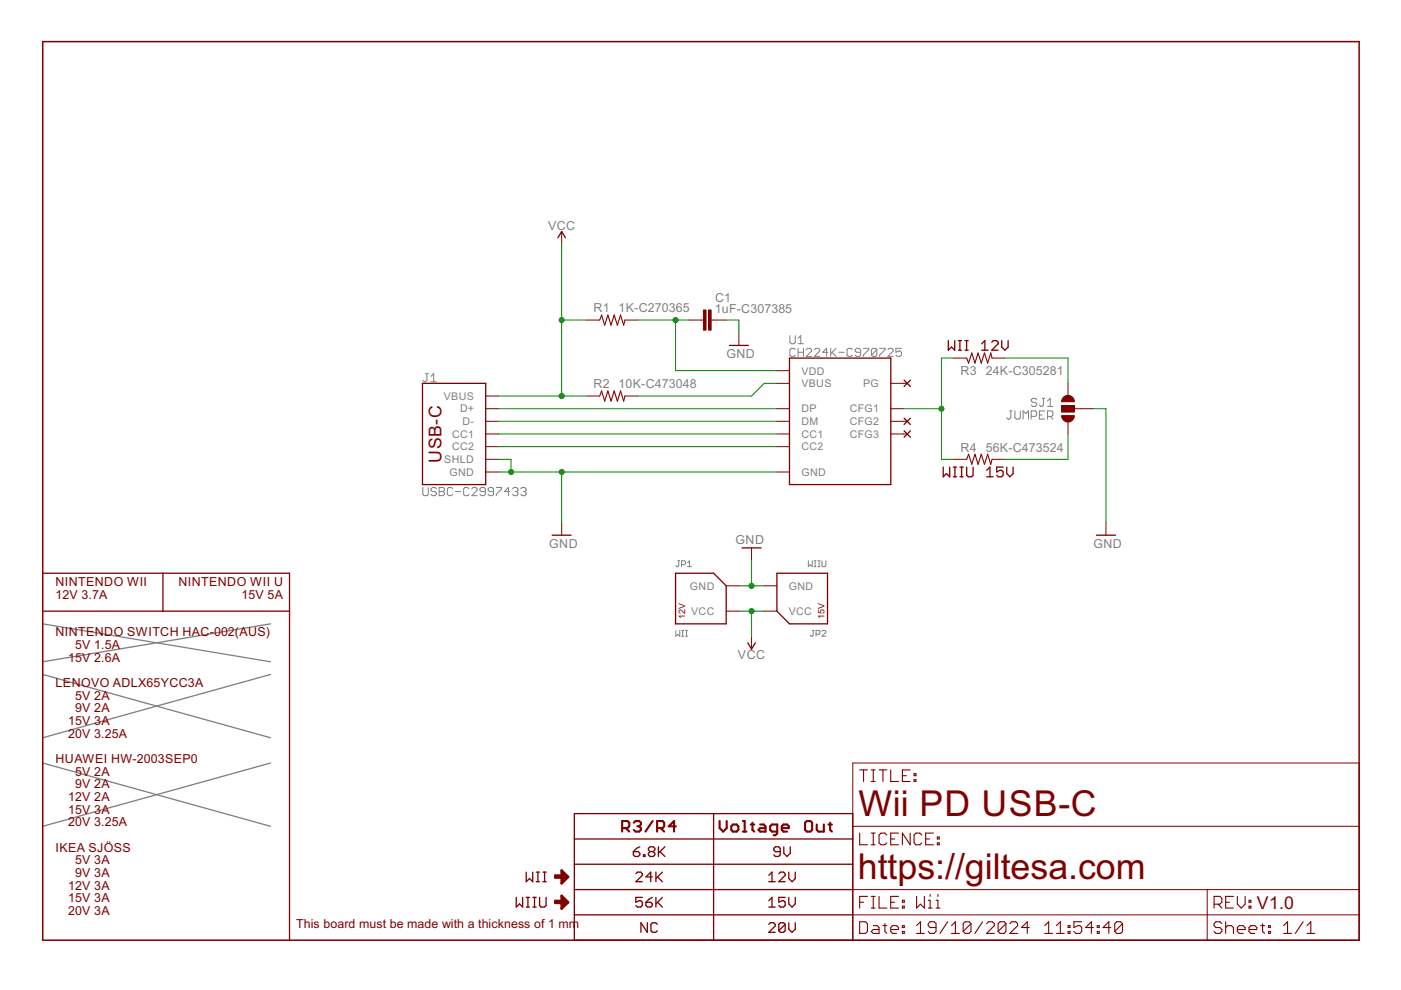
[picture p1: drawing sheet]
<svg xmlns="http://www.w3.org/2000/svg" width="297mm" height="210mm" viewBox="0 0 297 210" stroke-linecap="round" stroke-linejoin="round" font-family="sans-serif">
<path d="M9.1 132.3l48.3 8M57.4 132.3l-48.3 8M9.1 143l48.3 13.4M57.4 143l-48.3 13.4M9.1 161.8l48.3 13.4M57.4 161.8l-48.3 13.4" fill="none" stroke="#808080" stroke-width=".28"/>
<g fill="none" stroke="#808080" stroke-width=".21">
<path d="M90.2 79.2h.6M90.5 79.2v1.4l-.3 .3h-.3l-.3-.3M91.4 79.8l.5-.6v1.7M167.5 71.2v1.4l.3 .3h.5l.3-.3v-1.4M168.6 74.1l-.3-.2h-.5l-.3 .2v1.2l.3 .3h.5l.3-.3M169.2 73.9v1.7M169.2 74.7h1.1M169.2 72.9h1.1M169.2 71.7l.6-.5v1.7M170.3 73.9v1.7M170.9 74.1l.3-.2h.6l.3 .2v.3l-1.2 1.2h1.2M172.7 74.1l.3-.2h.5l.3 .2v.3l-1.1 1.2h1.1"/>
<path d="M175.5 74.7h-1.1l.9-.8v1.7M176.1 73.9v1.7M176.4 74.7l.9 .9M177.3 73.9l-1.2 1.1M177.8 74.7h1.2M180.7 74.1l-.3-.2h-.5l-.3 .2v1.2l.3 .3h.5l.3-.3M182.5 74.7h-.9l-.3-.3v-.3l.3-.2h.6l.3 .2v1.2l-.3 .3h-.6l-.3-.3M183 73.9h1.2v.2l-1.2 1.2v.3M185.9 74.1l-.3-.2h-.5l-.3 .2v1.2M185.9 74.1v1.2l-.3 .3h-.5l-.3-.3M185.9 74.1l-1.1 1.2M186.5 73.9h1.1v.2l-1.1 1.2v.3"/>
<path d="M188.2 74.1l.3-.2h.6l.3 .2v.3l-1.2 1.2h1.2M191.1 73.9h-1.2v.8l.6-.3h.3l.3 .3v.6l-.3 .3h-.6l-.3-.3M91.4 80.9h1.1M214 87.1h.6M214.3 87.1v1.5l-.3 .3h-.3l-.3-.3M215.2 87.1v1.5l.3 .3h.5l.3-.3v-1.5M216.9 88.9v-1.8l.6 .6 .6-.6v1.8M218.6 88.3h.9l.3-.3v-.6l-.3-.3h-.9v1.8M219.8 84.7l-.3-.2h-.6l-.3 .2v.3l.3 .3h.6l.3 .3v.3l-.3 .3h-.6l-.3-.3M220.4 88h.5M220.9 84.5h.6M221.2 84.5v1.4l-.3 .3h-.2l-.3-.3"/>
<path d="M221.5 87.1h-1.1v1.8h1.1M222.1 88.3h.9l.2-.3v-.6l-.2-.3h-.9v1.8M222.1 86.2h1.1M222.1 85l.6-.5v1.7M222.7 88.3l.5 .6M89.6 103.4v1.4l.3 .3h.6l.3-.3v-1.4M92.5 103.7l-.3-.3h-.5l-.3 .3v.2l.3 .3h.5l.3 .3v.3l-.3 .3h-.5l-.3-.3M93.1 103.4h.9l.3 .3v.2l-.3 .3 .3 .3v.3l-.3 .3h-.9zM93.1 104.2h.9M96 103.7l-.3-.3h-.6l-.3 .3v1.1l.3 .3h.6l.3-.3M96.6 104.2h1.1M99.4 103.7l-.2-.3h-.6l-.3 .3v1.1l.3 .3h.6l.2-.3"/>
<path d="M100 103.7l.3-.3h.6l.3 .3v.2l-1.2 1.2h1.2M102.9 104.2h-.9l-.3-.3v-.2l.3-.3h.6l.3 .3v1.1l-.3 .3h-.6l-.3-.3M104.6 104.2h-.8l-.3-.3v-.2l.3-.3h.6l.2 .3v1.1l-.2 .3h-.6l-.3-.3M105.2 103.4h1.2v.3l-1.2 1.1v.3M108.1 104.2h-1.1l.8-.8v1.7M108.7 103.7l.3-.3h.5l.3 .3v.2l-.3 .3M109.2 104.2h.3M109.5 104.2l.3 .3v.3l-.3 .3h-.5l-.3-.3M110.4 103.7l.3-.3h.6l.2 .3v.2l-.2 .3M111 104.2h.3M111.3 104.2l.2 .3v.3l-.2 .3h-.6l-.3-.3M143.7 118.9h.4"/>
<path d="M143.9 118.9v1l-.2 .2-.4-.2M144.5 119.7h.6l.3-.2v-.4l-.3-.2h-.6v1.2M145.8 119.3l.4-.4v1.2M171.4 118.9v1.2l.4-.4 .4 .4v-1.2M172.6 118.9h.4M172.8 118.9v1.2M173.4 118.9h.4M173.7 118.9v1.2M174.3 118.9v1l.2 .2h.4l.2-.2v-1M143.3 133.7v1.2l.4-.4 .4 .4v-1.2M144.5 134.9h.4M144.5 133.7h.4"/>
<path d="M144.7 133.7v1.2M145.4 134.9h.4M145.4 133.7h.4M145.6 133.7v1.2M145.8 120.1h.8M172.2 133.7h.4M172.4 133.7v1l-.2 .2-.4-.2M172.6 120.1h.4M173 134.5h.7l.1-.2v-.4l-.1-.2h-.7v1.2M173.4 120.1h.4M174.3 133.9l.2-.2h.4l.2 .2v.2l-.8 .8h.8"/>
</g>
<g fill="none" stroke="#800000" stroke-width=".28">
<path d="M118.3 50.4l.8-1.3 .8 1.3M154.6 73.2h4.1M167.4 75.9h21.5v26.8h-21.5zM201.1 72.2v2.1l.6-.7 .7 .7v-2.1M203.2 74.3h.7M203.2 72.2h.7M203.5 72.2v2.1M204.6 74.3h.7M204.6 72.2h.7M204.9 72.2v2.1M208.1 74.3h1.4M208.1 72.9l.7-.7v2.1"/>
<path d="M210.3 72.6l.3-.4h.7l.3 .4v.3l-1.3 1.4h1.3M212.4 72.2v1.4l.7 .7 .6-.7v-1.4M89.6 81.3h13.4v21.4h-13.4zM191.7 80.6l1.3 1.4M191.7 88.7l1.3 1.3M191.7 91.4l1.3 1.3M193 80.6l-1.3 1.4M193 88.7l-1.3 1.3M193 91.4l-1.3 1.3M200 99v2.1l.7-.7 .7 .7v-2.1M202.1 99h.7M202.5 99v2.1"/>
<path d="M203.5 99h.7M203.9 99v2.1M205 99v1.8l.3 .3h.7l.3-.3v-1.8M209.2 99.7l.7-.7v2.1M212.7 99h-1.4v1.1l.7-.4h.3l.4 .4v.7l-.4 .3h-.6l-.4-.3M213.4 99v1.4l.7 .7 .7-.7v-1.4M117.1 113.5h4M157.3 116.2h4.1M202.1 101.1h.7M203.5 101.1h.7M209.2 101.1h1.4M232.5 113.5h4"/>
<path d="M9.1 121.5h52.3v77.8M9.1 129.6h52.3M34.5 121.5v8.1M143.2 121.5h8.1l2.7 2.7v8.1h-10.8zM158.5 136.3l.8 1.3 .8-1.3M164.7 121.5h10.8v10.8h-8.1l-2.7-2.7zM121.8 172.5h59v26.8h-59zM121.8 177.9h59M135.7 179.5l-.7 .4-.7 .7M139.6 179.5v2.1M141 179.5l-1.4 1.4M151.3 172.5v26.8"/>
<path d="M166.2 179.5v1.4l.7 .7 .7-.7v-1.4M109.5 190.3v2l.6-.7 .7 .7v-2M111.6 190.3h.7M111.6 192.3h.7M111.6 184.9v2l.7-.6 .6 .6v-2M111.9 190.3v2M113 190.3h.7M113 192.3h.7M113.3 190.3v2M113.7 186.9h.7M113.7 184.9h.7M114 184.9v2"/>
<path d="M114.4 190.3v1.7l.3 .3h.7l.4-.3v-1.7M115.1 186.9h.7M115.1 184.9h.7M115.5 184.9v2M121.8 183.2h59M121.8 188.6h59M121.8 194h59M134.3 180.6h1l.4 .3v.4l-.4 .3h-.7l-.3-.3zM134.8 185.3l.4-.4h.6l.4 .4v.3l-1.4 1.3h1.4M136.2 190.3h-1.4v1l.7-.3h.3l.4 .3v.7l-.4 .3h-.6l-.4-.3M136.4 181.3h.4v.3h-.4zM136.9 191.3h1.1l.3 .3v.4l-.3 .3h-.7l-.4-.3z"/>
<path d="M137.2 195.6v2.1l-1.3-2.1v2.1M137.8 180.6l-.3 .3v.4l.3 .3h.7l.3-.3v-.4l-.3-.3M137.8 180.6h.7M137.8 180.6l-.3-.4v-.3l.3-.4h.7l.3 .4v.3l-.3 .4M138.3 185.9h-1.4l1.1-1v2M138.3 190.3l-.7 .3-.7 .7M139.1 184.9v2M139.1 190.3v2M139.4 196l-.4-.4h-.7l-.3 .4v1.3l.3 .4h.7l.4-.4M139.4 185.9l1 1M139.4 191.3l1 1M139.9 180.6l1.1 1"/>
<path d="M140.4 184.9l-1.3 1.4M140.4 190.3l-1.3 1.3M163 186.9h1.4M163 192.3h1.4M163 196l.3-.4h.7l.4 .4v.3l-1.4 1.4h1.4M163 185.6l.7-.7v2M163 191l.7-.7v2M165.1 185.3l.4-.4h.6l.4 .4v.3l-1.4 1.3h1.4M165.4 180.6h-1l-.3-.4v-.3l.3-.4h.7l.3 .4v1.4l-.3 .3h-.7l-.3-.3M166.5 190.3h-1.4v1l.7-.3h.3l.4 .3v.7l-.4 .3h-.6l-.4-.3M166.5 196l-.4-.4h-.6l-.4 .4v1.3M166.5 196v1.3l-.4 .4h-.6l-.4-.4"/>
<path d="M166.5 196l-1.4 1.3M167.2 184.9v1.4l.7 .6 .7-.6v-1.4M167.2 190.3v1.3l.7 .7 .7-.7v-1.3M167.2 195.6v1.4l.7 .7 .7-.7v-1.4"/>
</g>
<g fill="none" stroke="#800000" stroke-width=".44">
<path d="M131.9 175.6h1.1l.4-.4v-.8l-.4-.3h-1.1v2.2M132.7 175.6l.7 .7M134.4 174.4l.3-.3h.8l.4 .3v.4l-.4 .4M135.1 175.2h.4M135.5 175.2l.4 .4v.4l-.4 .3h-.8l-.3-.3M138.4 174.1l-1.6 2.2M139.3 175.6h1.2l.3-.4v-.8l-.3-.3h-1.2v2.2M140.1 175.6l.7 .7M143.3 175.2h-1.5l1.1-1.1v2.2M152.6 174.1v1.5l.7 .7 .8-.7v-1.5M155.4 174.8h.8l.3 .4v.8l-.3 .3h-.8l-.4-.3v-.8zM157.5 174.1h.4v2.2"/>
<path d="M157.5 176.3h.8M159.2 174.8h.7M159.5 174.4v1.6l.4 .3M161.2 174.8h.7l.4 .4v1.1h-1.1l-.4-.3 .4-.4h1.1M164.8 176.3h-1.1l-.4-.3v-.8l.4-.4h1.1v1.9l-.4 .4h-.4M165.8 175.6h1.5v-.4l-.4-.4h-.8l-.3 .4v.8l.3 .3h.8M170.7 174.4l.4-.3h.7l.4 .3v1.6l-.4 .3h-.7l-.4-.3zM173.2 174.8v1.2l.3 .3h1.2v-1.5M175.6 174.8h.8M176 174.4v1.6l.4 .3"/>
</g>
<path d="M117.8 185.9h1.3l.4-.5v1.1l.4-.7-.5-.1h-1.6v.4h1.4M117.8 191.3h1.3l.4-.5v1l.4-.6-2.1-.2v.4h1.4M119.1 184.6l1.3 1.3-1.3 1.4zM119.1 189.9l1.3 1.4-1.3 1.3z" fill="none" stroke="#800000" stroke-width=".55"/>
<path d="M9.1 8.8h279.1v190.5h-279.1z" fill="none" stroke="#800000" stroke-width=".32"/>
<g fill="none" stroke="#800000" stroke-width=".21">
<path d="M119.1 49.1v2.7M124.5 67.9h2.6M132.5 67.9h2.7M145.9 67.9h3.2M150.7 67.9h3.3M156.7 70.5v2.7M164.7 78.6h2.7M202.3 75.9h2.7M210.3 75.9h2.7M103 84h2.7M103 92h2.7M103 86.7h2.7"/>
<path d="M103 89.3h2.7M103 94.7h2.7M103 97.4h2.7M124.5 84h2.6M132.5 84h2.7M164.7 92h2.7M164.7 86.7h2.7M164.7 89.3h2.7M164.7 94.7h2.7M164.7 81.3h2.7M188.9 92h3.4M188.9 86.7h2.6"/>
<path d="M188.9 89.3h3.4M188.9 81.3h3.4M202.3 97.4h2.7M210.3 97.4h2.7M225.1 86h2.7v1.3h-2.7zM226.4 81.3v2.7M226.4 89.3v2.7M227.8 86.7h4M103 100.1h2.7M119.1 110.8v2.7M159.3 116.2v2.7M164.7 100.1h2.7"/>
<path d="M234.5 110.8v2.7M154 124.2h2.7M154 129.6h2.7M159.3 135v2.6M162 124.2h2.7M162 129.6h2.7M180.8 161.8h107.4v37.5h-107.4zM180.8 175.2h107.4M180.8 188.6h107.4M180.8 194h107.4M255.9 188.6v10.7"/>
</g>
<g fill="none" stroke="#800000" stroke-width=".23">
<path d="M127.1 67.9l.5-1.1 .6 2.1 .7-2.1 .7 2.1 .6-2.1 .7 2.1 .7-2.1 .6 2.1 .3-1M205 75.9l.4 1.1 .6-2.2 .7 2.2 .7-2.2 .6 2.2 .7-2.2 .7 2.2 .7-2.2 .2 1.1M127.1 84l.5-1.1 .6 2.1 .7-2.1 .7 2.1 .6-2.1 .7 2.1 .7-2.1 .6 2.1 .3-1M205 97.4l.4-1.1 .6 2.1 .7-2.1 .7 2.1 .6-2.1 .7 2.1 .7-2.1 .7 2.1 .2-1M182.3 176.6v2.5h1.6M182.3 163.2h1.6M183.1 163.2v2.5M184.7 163.2h.8M184.7 165.7h.8M184.7 179.1h.8M184.7 176.6h.8M185.1 163.2v2.5"/>
<path d="M185.1 176.6v2.5M186.4 163.2h1.6M187.2 163.2v2.5M188 177.1l-.4-.5h-.8l-.4 .5v1.6l.4 .4h.8l.4-.4M188.8 163.2v2.5h1.7M188.8 177.9h.9M190.5 176.6h-1.7v2.5h1.7M191.3 164.5h.9M193 163.2h-1.7v2.5h1.7M193 176.6v2.5l-1.7-2.5v2.5M193.8 165.3h.4v.4h-.4zM193.8 164h.4v.5h-.4z"/>
<path d="M195.4 177.1l-.4-.5h-.8l-.4 .5v1.6l.4 .4h.8l.4-.4M196.3 177.9h.8M197.9 176.6h-1.6v2.5h1.6M198.7 178.7h.4v.4h-.4zM198.7 177.5h.4v.4h-.4zM182.3 195.4h1.2l.4 .4v1.7l-.4 .4h-1.2zM182.3 191.3h.8M183.9 190.1h-1.6v2.4M184.7 190.1h.8M184.7 192.5h.8M185.1 196.3h.9l.4 .4v1.2h-1.3l-.4-.4 .4-.4h1.3M185.1 190.1v2.4"/>
<path d="M186.4 190.1v2.4h1.6M187.2 196.3h.8M187.6 195.8v1.7l.4 .4M188.8 197.1h1.7v-.4l-.4-.4h-.8l-.5 .4v.8l.5 .4h.8M188.8 191.3h.9M190.5 190.1h-1.7v2.4h1.7M191.3 197.5h.4v.4h-.4zM191.3 196.3h.4v.4h-.4zM191.3 190.9h.4v.4h-.4zM191.3 192.1h.4v.4h-.4zM194.3 197.9h1.7M194.3 196.3l.9-.9v2.5"/>
<path d="M194.3 190.1v2.4l.9-.8 .8 .8v-2.4M196.8 192.5h.8M196.8 190.9h.4v1.6M197.2 189.7v.4M198.5 196.7h-1.3l-.4-.4v-.5l.4-.4h.8l.5 .4v1.7l-.5 .4h-.8l-.4-.4M198.5 192.5h.8M198.5 190.9h.4v1.6M198.9 189.7v.4M200.9 195.4l-1.6 2.5M201.7 197.9h1.7M201.7 196.3l.9-.9v2.5M205.9 195.8v1.7l-.4 .4h-.9l-.4-.4"/>
<path d="M205.9 195.8l-.4-.4h-.9l-.4 .4v1.7M205.9 195.8l-1.7 1.7M208.3 195.4l-1.6 2.5M209.2 195.8l.4-.4h.8l.4 .4v.5l-1.6 1.6h1.6M213.3 195.8v1.7l-.4 .4h-.9l-.4-.4M213.3 195.8l-.4-.4h-.9l-.4 .4v1.7M213.3 195.8l-1.7 1.7M214.1 195.8l.4-.4h.8l.5 .4v.5l-1.7 1.6h1.7M218.2 196.7h-1.6l1.2-1.3v2.5M221.5 197.9h1.7M221.5 196.3l.8-.9v2.5M224 197.9h1.6"/>
<path d="M224 196.3l.8-.9v2.5M226.5 197.5h.4v.4h-.4zM226.5 196.3h.4v.4h-.4zM229.3 195.4h-1.6v1.3l.8-.4h.4l.4 .4v.8l-.4 .4h-.8l-.4-.4M231.8 196.7h-1.6l1.2-1.3v2.5M232.6 197.5h.4v.4h-.4zM232.6 196.3h.4v.4h-.4zM235.5 196.7h-1.6l1.2-1.3v2.5M238 195.8v1.7l-.4 .4h-.9l-.4-.4M238 195.8l-.4-.4h-.9l-.4 .4v1.7M238 195.8l-1.7 1.7M257.4 191.7h1.2l.5-.4v-.8l-.5-.4h-1.2v2.4"/>
<path d="M258.2 191.7l.9 .8M259.1 195.8l-.5-.4h-.8l-.4 .4v.5l.4 .4h.8l.5 .4v.4l-.5 .4h-.8l-.4-.4M259.9 196.7l.4-.4h.8l.4 .4v1.2M259.9 195.4v2.5M259.9 191.3h.8M261.5 190.1h-1.6v2.4h1.6M262.3 197.1h1.7v-.4l-.4-.4h-.8l-.5 .4v.8l.5 .4h.8M262.3 190.1v1.6l.9 .8 .8-.8v-1.6M264.8 197.1h1.7v-.4l-.5-.4h-.8l-.4 .4v.8l.4 .4h.8M264.8 190.9h.4v.4h-.4zM264.8 192.1h.4v.4h-.4zM267.3 196.3h.8"/>
<path d="M267.7 195.8v1.7l.4 .4M268.9 197.5h.4v.4h-.4zM268.9 196.3h.4v.4h-.4zM272.2 197.9h1.6M272.2 196.3l.8-.9v2.5M276.3 195.4l-1.7 2.5M277.1 197.9h1.6M277.1 196.3l.8-.9v2.5"/>
</g>
<g fill="#800000" stroke="#800000" stroke-width=".21">
<path d="M150.2 65.7h.6v4.3h-.6z"/>
<path d="M149.1 65.7h.6v4.3h-.6z"/>
<path d="M225.1 86h2.7v1.3h-2.7z"/>
</g>
<g fill="#800000" stroke="#800000" stroke-width=".21">
<path d="M225.1 88.1h2.7a1.34 1.34 0 0 1-1.4 1.4 1.34 1.34 0 0 1-1.3-1.4z" fill-rule="evenodd"/>
<path d="M225.5 84.2a1.35 1.35 0 0 1 1.4-.3 1.35 1.35 0 0 1 .9 1.3h-2.7v-.5z" fill-rule="evenodd"/>
</g>
<g fill="none" stroke="#008000" stroke-width=".21">
<path d="M119.1 51.8v32.2M119.1 67.9h5.4M135.2 67.9h10.7M143.2 67.9v10.7h21.5M154 67.9h2.7v2.6M202.3 75.9h-2.7v21.5h2.7M213 75.9h13.4v5.4M105.7 97.4h2.7v2.7M105.7 86.7h59M105.7 89.3h59M105.7 92h59M105.7 94.7h59"/>
<path d="M105.7 84h18.8M164.7 81.3h-2.7l-2.7 2.7h-24.1M191.5 86.7h8.1M226.4 92v5.4h-13.4M231.8 86.7h2.7v24.1M105.7 100.1h59M119.1 100.1v10.7M159.3 118.9v5.3M156.7 124.2h5.3M156.7 129.6h5.3M159.3 129.6v5.4"/>
</g>
<g fill="#008000" stroke="#008000" stroke-width=".21">
<circle cx="119.1" cy="100.1" r=".53"/>
<circle cx="108.4" cy="100.1" r=".53"/>
<circle cx="159.3" cy="124.2" r=".53"/>
<circle cx="143.2" cy="67.9" r=".53"/>
<circle cx="119.1" cy="67.9" r=".53"/>
<circle cx="119.1" cy="84" r=".53"/>
<circle cx="159.3" cy="129.6" r=".53"/>
<circle cx="199.6" cy="86.7" r=".53"/>
</g>
<g font-size="8.5" fill="#800000">
<text x="182" y="173.1">Wii PD USB-C</text>
<text x="181.9" y="186.5">https://giltesa.com</text>
</g>
<g font-size="4.2" fill="#800000">
<text x="93.6" y="98.1" transform="rotate(-90 93.6 98.1)">USB-C</text>
<text x="266.5" y="192.6">V1.0</text>
</g>
<g font-size="2.9" fill="#808080">
<text x="116.2" y="48.8">VCC</text>
<text x="151.6" y="64.1">C1</text>
<text x="125.8" y="66.3">R1</text>
<text x="131.2" y="66.3">1K-C270365</text>
<text x="151.6" y="66.4">1uF-C307385</text>
<text x="154" y="75.9">GND</text>
<text x="125.8" y="82.4">R2</text>
<text x="131.2" y="82.4">10K-C473048</text>
<text x="203.7" y="79.4">R3</text>
<text x="209" y="79.4">24K-C305281</text>
<text x="203.7" y="95.8">R4</text>
<text x="209" y="95.8">56K-C473524</text>
<text x="116.5" y="116.2">GND</text>
<text x="156" y="115.4">GND</text>
<text x="231.8" y="116.2">GND</text>
<text x="156.5" y="139.8">VCC</text>
</g>
<g font-size="2.9" fill="#800000">
<text x="11.8" y="124.2">NINTENDO WII</text>
<text x="37.9" y="124.2">NINTENDO WII U</text>
<text x="11.7" y="126.9">12V 3.7A</text>
<text x="51.2" y="126.9">15V 5A</text>
<text x="11.8" y="134.9">NINTENDO SWITCH HAC-002(AUS)</text>
<text x="15.9" y="137.6">5V 1.5A</text>
<text x="14.4" y="140.3">15V 2.6A</text>
<text x="11.8" y="145.7">LENOVO ADLX65YCC3A</text>
<text x="15.9" y="148.4">5V 2A</text>
<text x="14.4" y="153.7">15V 3A</text>
<text x="15.9" y="151">9V 2A</text>
<text x="11.8" y="161.8">HUAWEI HW-2003SEP0</text>
<text x="14.4" y="156.4">20V 3.25A</text>
<text x="15.9" y="164.5">5V 2A</text>
<text x="15.9" y="167.1">9V 2A</text>
<text x="14.4" y="169.8">12V 2A</text>
<text x="14.4" y="172.5">15V 3A</text>
<text x="14.4" y="175.2">20V 3.25A</text>
<text x="11.8" y="180.6">IKEA SJÖSS</text>
<text x="15.9" y="183.2">5V 3A</text>
<text x="15.9" y="185.9">9V 3A</text>
<text x="14.4" y="188.6">12V 3A</text>
<text x="14.4" y="191.3">15V 3A</text>
<text x="14.4" y="194">20V 3A</text>
<text x="62.8" y="196.7">This board must be made with a thickness of 1 mm</text>
</g>
<g font-size="2.5" fill="#808080">
<text x="169.9" y="82.1">VBUS</text>
<text x="169.9" y="79.4">VDD</text>
<text x="183" y="82.1">PG</text>
<text x="94.1" y="84.8">VBUS</text>
<text x="97.5" y="87.5">D+</text>
<text x="169.9" y="87.5">DP</text>
<text x="180.1" y="87.5">CFG1</text>
<text x="95.9" y="92.8">CC1</text>
<text x="95.9" y="95.5">CC2</text>
<text x="98.1" y="90.1">D-</text>
<text x="169.9" y="90.1">DM</text>
<text x="169.9" y="95.5">CC2</text>
<text x="169.9" y="92.8">CC1</text>
<text x="180.1" y="92.8">CFG3</text>
<text x="180.1" y="90.1">CFG2</text>
<text x="94.2" y="98.2">SHLD</text>
<text x="95.3" y="100.9">GND</text>
<text x="169.9" y="100.9">GND</text>
<text x="146.3" y="125">GND</text>
<text x="167.2" y="125">GND</text>
<text x="146.5" y="130.4">VCC</text>
<text x="167.2" y="130.4">VCC</text>
</g>
<g font-size="2.1" fill="#800000">
<text x="145.2" y="131.3" transform="rotate(-90 145.2 131.3)">12V</text>
<text x="174.8" y="131.3" transform="rotate(-90 174.8 131.3)">15V</text>
</g>
</svg>
